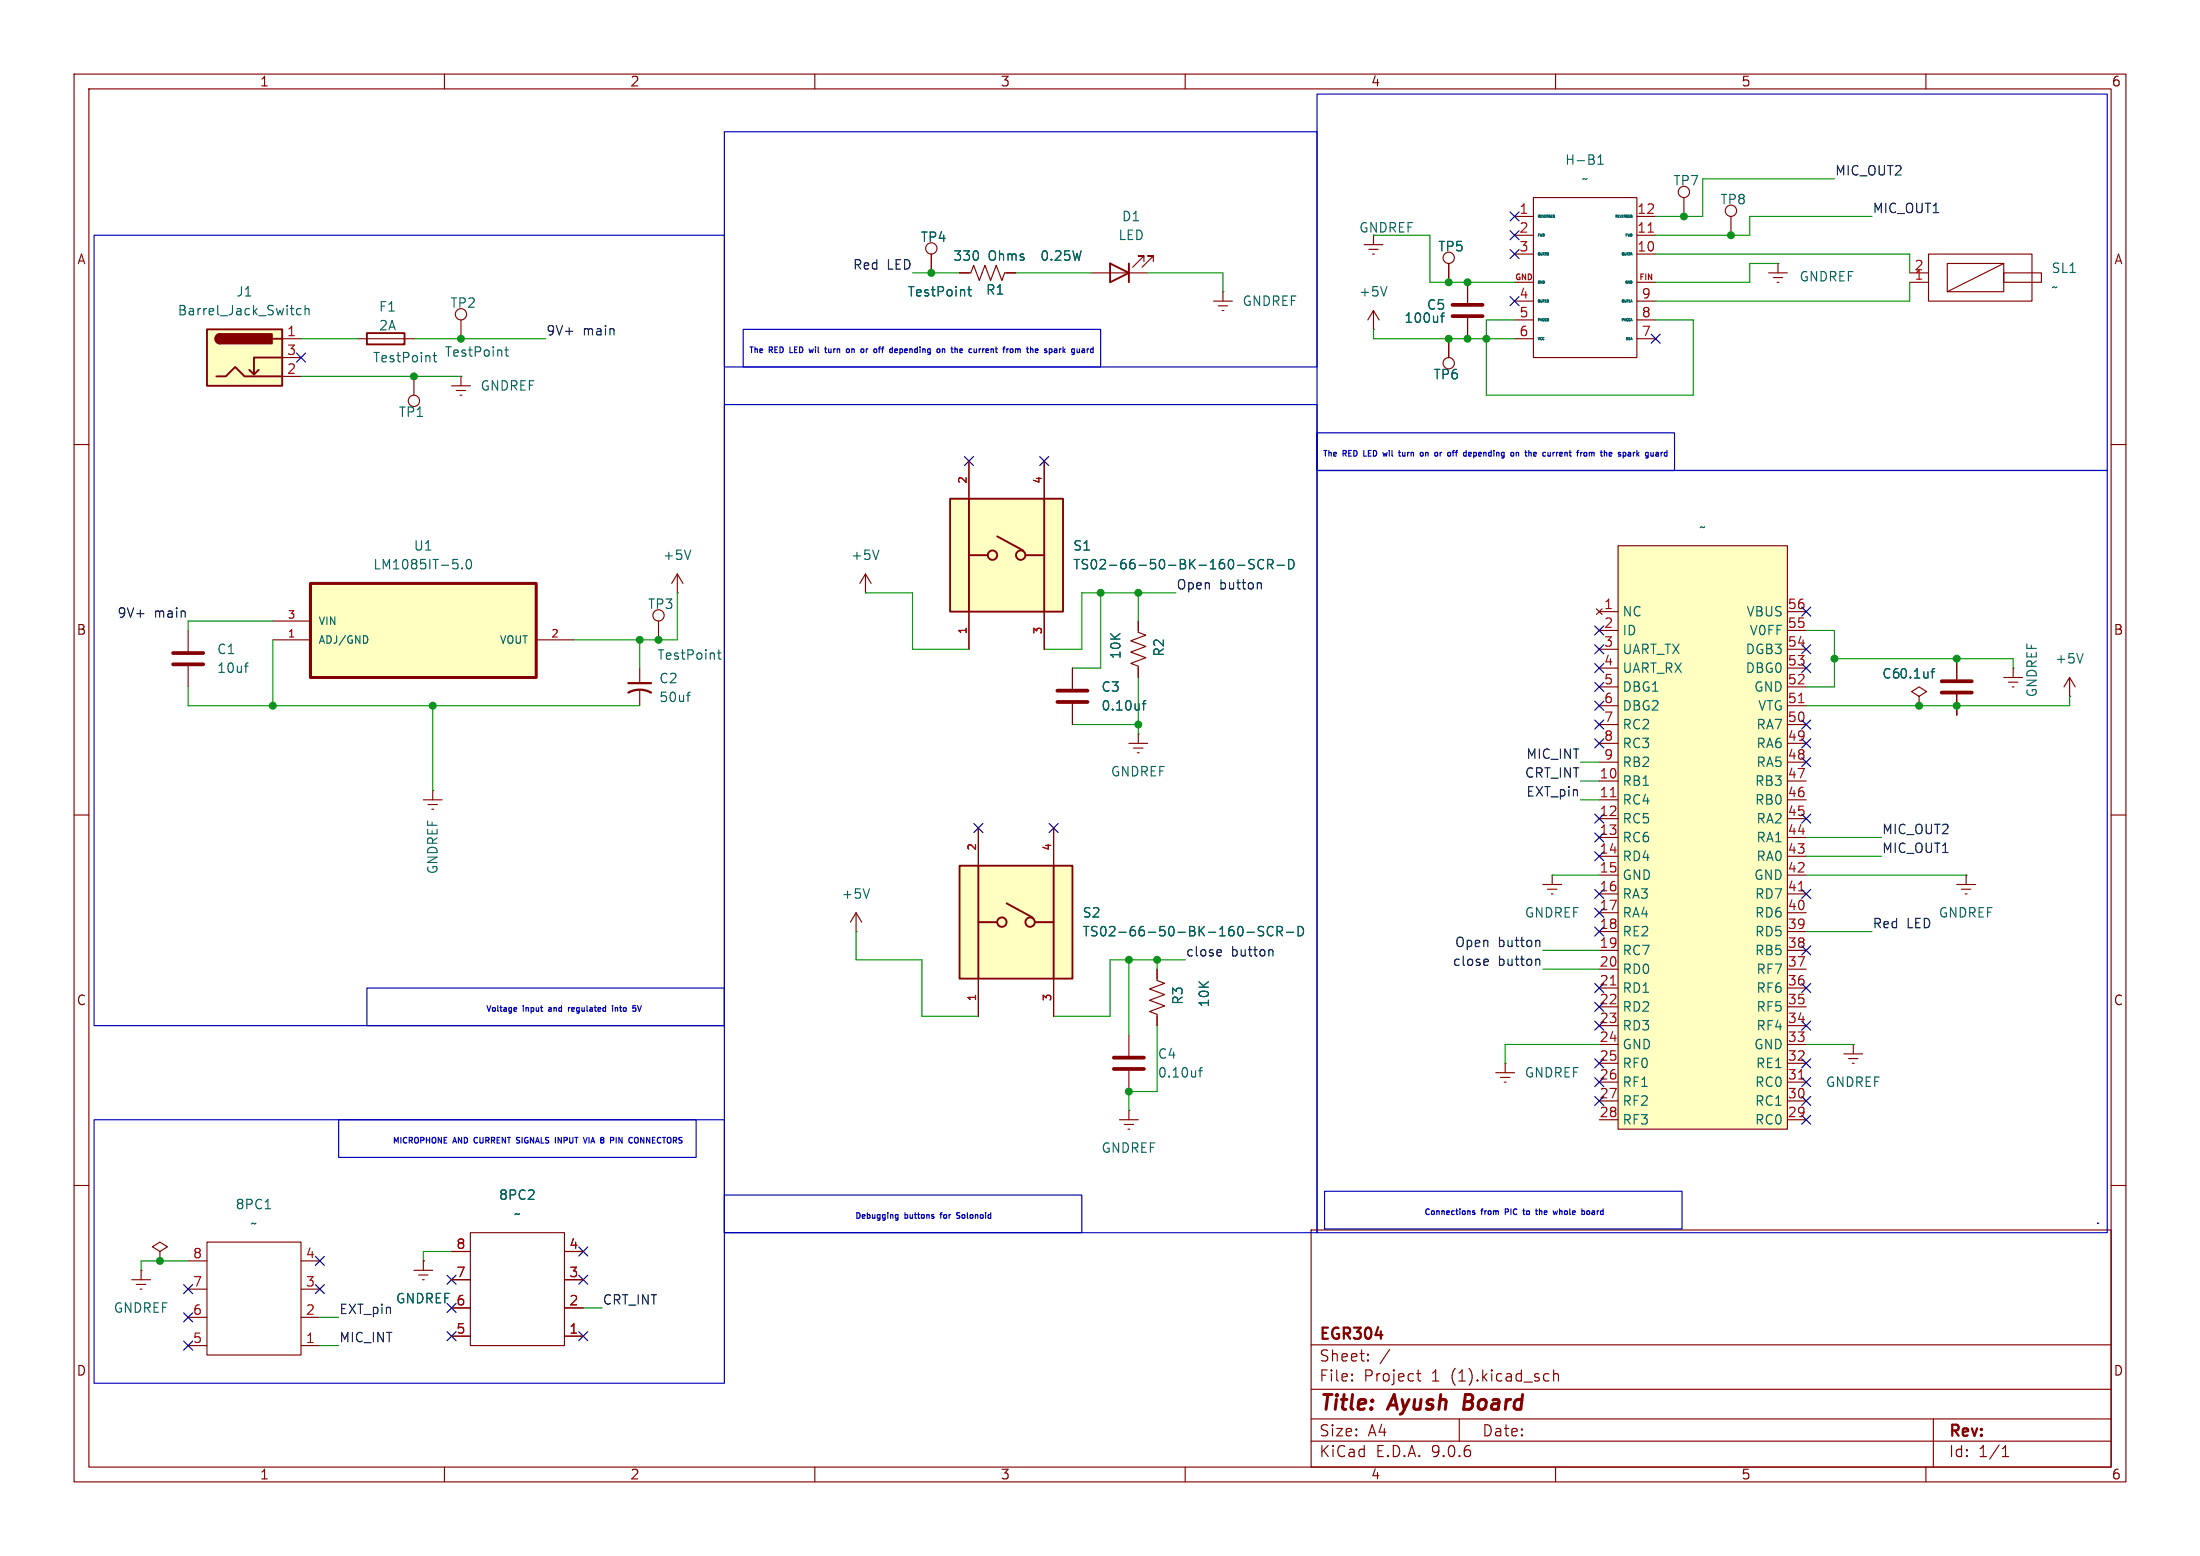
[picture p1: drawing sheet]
<svg xmlns="http://www.w3.org/2000/svg" width="297mm" height="210mm" viewBox="0 0 297 210" stroke-linecap="round" stroke-linejoin="round" font-family="sans-serif">
<g fill="none" stroke="#840000" stroke-width=".15">
<path d="M10 10h277v190h-277zM12 12h273v186h-273zM60 10v2M110 10v2M160 10v2M210 10v2M260 10v2M233.7 29.2v2.6M257.8 36.8h2.5M257.8 38.1h2.5M260.3 34.3h14v6.3h-14zM262.9 35.6h7.6v3.8h-7.6z"/>
<path d="M270.5 36.8h5.1v1.3h-5.1zM270.5 35.6l-7.6 3.8M10 60h2M285 60h2M10 110h2M285 110h2M10 160h2M177 166h108v32h-108zM285 160h2M60 198v2M110 198v2M160 198v2"/>
<path d="M177 194.5h108M177 191.5h108M177 187.5h108M177 181.5h108M182.5 186.3h.1l-.1 .1M182.5 186.3v.1M182.5 185.5v.1M182.5 185.5h.1l-.1 .1M184.7 183.6v.1M184.7 183.6h-.1l.1 .1M184.7 182.8v.1M184.7 182.8h-.1l.1 .1"/>
<path d="M187.6 182.1l-1.3 2M191.2 185.4h.6M191.5 184.9v1.3v.1l.3 .1M197 191.5v3M209 185.4l.1 .1M209.1 186.3l-.1 .1M209.7 185.5a.37 .37 0 0 1 .7 .1v.8M209.7 184.9v1.5M210 198v2M260 198v2M261 191.5v6.5M270.3 196.6h.9"/>
<path d="M270.3 195.5l.4-.4v1.5"/>
<circle cx="233.7" cy="28.4" r=".76"/>
</g>
<path d="M197.8 188.2l-.2 2h.7" fill="none" stroke="#840000" stroke-width=".4"/>
<path d="M27.9 44.5h10.2v7.6h-10.2z" fill="#ffffc2"/>
<path d="M27.9 44.5h10.2v7.6h-10.2zM29.2 50.8h1.3l1.2-1.3 1.3 1.3h5.1M29.7 45.1a.64 .64 0 0 0-.6 .6 .64 .64 0 0 0 .6 .7M34.9 49.9l-.6 .6M36.8 45.7h1.3M38.1 48.3h-3.8v2.2l-.6-.6" fill="none" stroke="#840000" stroke-width=".25"/>
<g fill="#840000" stroke="#840000" stroke-width=".25">
<path d="M29.3 45.3l.4-.2v1.3a.63 .63 0 0 1-.6-.4 .63 .63 0 0 1 .2-.7z"/>
<path d="M29.7 45.1h7v1.3h-7z"/>
</g>
<g fill="none" stroke="#840000" stroke-width=".15">
<path d="M129.5 36.8h1.6l.3-1 .8 2 .8-2 .7 2 .8-2 .8 2 .3-1h1.6M198.1 38.1v2.8M238.8 36.8h2.5M239.4 37.5h1.3M239.9 38.1h.3M240 35.6h.1M240 35.6v1.2M38.1 45.7h2.5M38.1 48.3h2.5M38.1 50.8h2.5M198.1 42.9v2.8M259.1 94l1-.7-1-.6-1 .6 1 .7v1.3"/>
<path d="M259.1 95.3h.1M270.5 91.4h2.5M271.1 92.1h1.3M271.7 92.7h.2M271.8 90.2h.1M271.8 90.2v1.2M279.4 94h.1M279.4 91.4l-.8 1.3M279.4 91.4l.8 1.3M279.4 91.4v2.6M61 168.9h2.5M61 172.7h2.5"/>
<path d="M61 176.5h2.5M63.5 166.4h12.7v15.2h-12.7zM76.2 168.9h2.5M76.2 172.7h2.5M76.2 176.5h2.5M61 180.3h2.5M76.2 180.3h2.5"/>
</g>
<path d="M40.6 41.7l-.3-.1-.3 .3v.3l.2 .2h.4M41.2 41.8l.2-.2 .3 .1v.8M41.2 41.2v1.3M194.7 42.4v1.1M281.2 88.2l-.4 1.3" fill="none" stroke="#006464" stroke-width=".15"/>
<path d="M196.1 41.1h4.1M196.1 42.7h4.1" fill="none" stroke="#840000" stroke-width=".51"/>
<path d="M218.4 73.7h22.9v78.7h-22.9z" fill="#ffffc2"/>
<g fill="none" stroke="#840000" stroke-width=".15">
<path d="M218.4 73.7h22.9v78.7h-22.9zM215.5 82.2l.8 .7M215.9 82.6h2.5M215.9 85.1h2.5M215.9 87.6h2.5M215.9 90.2h2.5M215.9 92.7h2.5M215.9 95.3h2.5M215.9 97.8h2.5M216.3 82.2l-.8 .7M241.3 82.6h2.5M241.3 85.1h2.5"/>
<path d="M241.3 87.6h2.5M241.3 90.2h2.5M241.3 92.7h2.5M241.3 95.3h2.5M241.3 97.8h2.5M215.9 100.3h2.5M215.9 102.9h2.5M215.9 105.4h2.5M215.9 108h2.5M215.9 110.5h2.5M215.9 113h2.5M215.9 115.6h2.5"/>
<path d="M215.9 118.1h2.5M241.3 100.3h2.5M241.3 102.9h2.5M241.3 105.4h2.5M241.3 108h2.5M241.3 110.5h2.5M241.3 113h2.5M241.3 115.6h2.5M241.3 118.1h2.5M215.9 120.7h2.5M215.9 123.2h2.5M215.9 125.7h2.5"/>
<path d="M215.9 128.3h2.5M215.9 130.8h2.5M215.9 133.4h2.5M215.9 135.9h2.5M215.9 138.4h2.5M241.3 120.7h2.5M241.3 123.2h2.5M241.3 125.7h2.5M241.3 128.3h2.5M241.3 130.8h2.5M241.3 133.4h2.5M241.3 135.9h2.5"/>
<path d="M241.3 138.4h2.5M215.9 141h2.5M215.9 143.5h2.5M215.9 146.1h2.5M215.9 148.6h2.5M215.9 151.1h2.5M241.3 141h2.5M241.3 143.5h2.5M241.3 146.1h2.5M241.3 148.6h2.5M241.3 151.1h2.5"/>
</g>
<path d="M242.8 94.8h.7M217.4 107.5h.7M217.4 132.9h.7M242.8 120.2h.7M242.8 145.6h.7" fill="none" stroke="#a90000" stroke-width=".15"/>
<path d="M41.9 78.7h30.5v12.7h-30.5z" fill="#ffffc2"/>
<path d="M41.9 78.7h30.5v12.7h-30.5z" fill="none" stroke="#840000" stroke-width=".41"/>
<g fill="none" stroke="#840000" stroke-width=".15">
<path d="M48.3 45.7h7.6M36.8 83.8h5.1M36.8 86.4h5.1M72.4 86.4h5.1M86.4 90.2v2M86.4 93.2v2.1M264.2 88.9v2.8M264.2 93.7v2.8M152.4 139.7v2.8M156.2 130.8v1.5l1 .4-2 .8 2 .7-2 .8 2 .8-2 .7 1 .4v1.5M151.1 151.1h2.6M151.8 151.8h1.2"/>
<path d="M152.3 152.4h.2M152.4 149.9h.1M152.4 144.5v2.8M152.4 149.9v1.2M201.9 144.8h2.6M202.6 145.4h1.2M203.1 146.1h.2M203.2 143.5h.1M203.2 143.5v1.3M17.8 172.7h2.5M18.4 173.4h1.3M18.9 174h.3"/>
<path d="M19 171.5h.1M19 171.5v1.2M21.6 168.9l1-.6-1-.7-1 .7 1 .6v1.3M21.6 170.2h.1M25.4 174h2.5M25.4 170.2h2.5M25.4 177.8h2.5M27.9 167.6h12.7v15.3h-12.7zM40.6 174h2.6M40.6 170.2h2.6M40.6 177.8h2.6M55.9 171.5h2.5"/>
<path d="M56.5 172.1h1.3M57 172.7h.3M57.1 170.2h.1M57.1 170.2v1.3M25.4 181.6h2.5M40.6 181.6h2.6"/>
</g>
<path d="M62.4 76.7v.1M63.1 75.6l.2-.1a.79 .79 0 0 1 0 1.3h-.1a.84 .84 0 0 1-.1-1.2zM49.6 86l.1 .2-.1 .5M92.7 93.8h.5M93.2 93.4l-.3 .1M260.7 90.7h.5M261.2 90.2l-.3 .1v.1v1.1M161.8 144.5h.5M162.3 144.1h-.2l-.1 .2v1.1M35.8 163.1h.7" fill="none" stroke="#006464" stroke-width=".15"/>
<path d="M49.5 45h5.1v1.5h-5.1z" fill="none" stroke="#840000" stroke-width=".25"/>
<path d="M84.8 93.5a3.2 3.2 0 0 1 3.1 0M84.8 92.2h3.1" fill="none" stroke="#840000" stroke-width=".3"/>
<path d="M262.1 93.5h4.1M262.1 91.9h4.1M150.4 142.7h4M150.4 144.3h4" fill="none" stroke="#840000" stroke-width=".51"/>
<path d="M128.3 67.3h15.2v15.3h-15.2z" fill="#ffffc2"/>
<g fill="none" stroke="#840000" stroke-width=".25">
<path d="M128.3 67.3h15.2v15.3h-15.2zM130.8 74.9h2.5M130.8 67.3v15.3M134.6 72.4l3.5 1.9M138.4 74.9h2.6M141 67.3v15.3"/>
<circle cx="134" cy="74.9" r=".63"/>
<circle cx="137.8" cy="74.9" r=".63"/>
</g>
<g fill="none" stroke="#840000" stroke-width=".15">
<path d="M204.5 29.2h2.5M204.5 31.8h2.5M204.5 34.3h2.5M204.5 38.1h2.5M207 26.7h14v21.6h-14zM221 29.2h2.5M221 31.8h2.5M221 34.3h2.5M221 38.1h2.5M227.3 26.7v2.5M55.9 50.8v2.5M61 52.1h2.5"/>
<path d="M61.6 52.7h1.3M62.1 53.3h.3M62.2 50.8h.1M62.2 43.2v2.5M62.2 50.8v1.3M204.5 40.6h2.5M204.5 43.2h2.5M204.5 45.7h2.5M221 40.6h2.5M221 43.2h2.5M221 45.7h2.5M130.8 62.2v5.1"/>
<path d="M141 62.2v5.1M130.8 82.6v5M141 82.6v5M144.8 90.2v2.8M144.8 95v2.8M153.7 99.1h.1M153.7 83.8v1.5l1 .4-2 .8 2 .7-2 .8 2 .8-2 .7 1 .4v1.5M153.7 99.1v1.2M57.1 108h2.6M57.8 108.6h1.3M58.3 109.2h.2M58.4 106.7h.1"/>
<path d="M58.4 106.7v1.3M152.4 100.3h2.5M153 101h1.3M153.5 101.6h.3M208.3 119.4h2.5M209.5 118.1h.1M209.5 118.1v1.3M115.6 125.7h.1M115.6 123.2l-.8 1.3M115.6 123.2l.7 1.3M115.6 123.2v2.5M208.9 120h1.3"/>
<path d="M209.4 120.7h.3"/>
<circle cx="227.3" cy="25.9" r=".76"/>
<circle cx="55.9" cy="54.1" r=".76"/>
<circle cx="62.2" cy="42.4" r=".76"/>
</g>
<g fill="none" stroke="#006464" stroke-width=".15">
<path d="M207.7 34.1v.1M207.7 34.1l.2 .1M207.7 34.1h.1M207.8 37.9h.1M207.8 37.9l-.1 .2M207.8 29.1l-.1-.1v.3M207.8 31.6h-.1v.3M207.8 29.1h.1M207.9 29.1h.1M207.9 31.6l.1 .3 .1-.2v.2l.1-.3M208 34.1v.3M208.1 29h-.1v.3"/>
<path d="M208.2 37.9v.3l-.2-.3v.3M208.2 34.1v.3M208.2 29l.1 .3 .1-.3M208.3 34.1h.2M208.4 34.1v.3M208.5 31.7l-.2-.1v.3M208.5 38.1l-.2-.2v.3M208.6 34.1h-.1M208.6 34.1h.1M208.7 34.1h.1M208.7 29h-.2v.3M208.7 34.1v.1"/>
<path d="M208.7 34.2h.1M209 29.1l-.2-.1v.3M209 34.2l-.1-.1v.3M209 34.2h.1M209.1 29.1v.1M209.1 29.1h.2M209.1 29.1h.1M209.5 29h-.1v.3M209.8 29.1l-.1-.1v.3M209.8 29.1h.1M209.8 29.1v.1M215.7 22.2h.7"/>
<path d="M215.7 21.3l.4-.4v1.3M218.3 29.1l-.1-.1v.3M218.3 29.1h.1M218.6 29h-.1v.3M218.7 29l.1 .3 .1-.3M219 34.2l.1-.1 .1 .1M219.1 29h-.1v.3M219.3 34.1v.3M219.4 29.1l-.1-.1v.3M219.5 34.1v.3M219.6 29.1v.1M219.6 29.1h.1"/>
<path d="M219.6 34.1h.2M219.7 31.6h-.2v.3M219.7 37.9l-.2 .2M219.7 34.1v.3M219.8 31.6v.3l.1-.2 .1 .2v-.3M219.9 34.1l.2 .1M220 37.9v.3l-.2-.3v.3M220 29h-.1v.3M220.1 34.2h.1M220.1 34.2h-.1M220.1 38.2v-.3a.16 .16 0 0 1 .2 .1 .16 .16 0 0 1-.1 .2M220.1 29.2h.1"/>
<path d="M220.1 34.4l.1-.3 .1 .3M220.2 34.3h.1M220.2 29.2l.1-.1-.2-.1v.3h.2M220.2 29.2l.1 .1M220.3 31.8v.1M220.3 31.8v-.2h-.2v.3M220.3 29.3h.1M220.3 31.8h.1M58.5 48h.4M58.6 47.6v1.1l.1 .1h.2M68.2 47.2h.4M68.3 46.8v1.1l.1 .1 .2 .1"/>
<path d="M207.6 45.5l.1 .4 .2-.4M207.7 40.5v.1M207.7 40.5l.2 .1M207.7 40.5h.1M207.8 43h-.1v.3M207.8 43h.1M207.9 43v.1M208 43l.1 .3 .1-.3M208 40.5v.2M208.1 45.6h-.1l-.1 .1M208.2 40.5v.2M208.3 43.1h-.1"/>
<path d="M208.3 43.1h.1M208.3 40.5h.2M208.4 40.5v.3M208.4 43l-.1 .1M208.4 45.6h-.1l-.1 .1M208.5 40.6l.1-.1v.3M208.6 43.1h-.1M208.6 43.1h.1M208.7 43l-.1 .1M209 40.6v-.1h-.1v.3M209 43.1v-.1h-.1v.3M219 40.6l.1-.1 .1 .1"/>
<path d="M219.2 43.1l-.2-.1v.3M219.3 43l.1 .3 .1-.3M219.3 40.5v.2M219.5 40.5v.2M219.6 43.1h.1M219.6 40.5h.2M219.7 40.5v.3M219.7 43l-.1 .1M219.7 43h.1M219.8 45.7l-.2-.2v.4M219.9 40.6l.1-.1v.3M219.9 45.6l.1-.1v.4"/>
<path d="M219.9 43.1h.1M220 43l-.1 .1M220 43h.1M220.1 40.8l.1-.3 .1 .3M220.1 43.3l.1-.3 .1 .3M220.1 45.9l.1-.4 .1 .4M220.2 40.7h.1M220.2 43.2h.1M220.2 45.8h.1M167.1 76.3h1M169.3 75.6l-.5-.1-.1 .1v.4l.5 .2 .1 .3-.2 .3-.5-.1M170.6 75.6a.51 .51 0 0 0-.6 0 .51 .51 0 0 0-.2 .6 .48 .48 0 0 0 .3 .5 .48 .48 0 0 0 .5 0"/>
<path d="M171.1 76.2l.6-.1 .2-.2-.1-.3-.2-.1h-.5v1.3M171.4 76.2l.5 .6M172.4 76.3h1M174 75.5a.64 .64 0 0 1 .7 .6 .64 .64 0 0 1-.7 .7zM154.2 95h.5M154.7 94.6h-.3v.1v1.1M117.4 120l-.4 1.2"/>
</g>
<path d="M142.7 93.2h4.1M142.7 94.7h4.1" fill="none" stroke="#840000" stroke-width=".51"/>
<path d="M222.5 31.3h.7" fill="none" stroke="#a90000" stroke-width=".15"/>
<path d="M129.5 116.8h15.3v15.3h-15.3z" fill="#ffffc2"/>
<g fill="none" stroke="#840000" stroke-width=".25">
<path d="M149.9 35.6l2.5 1.2-2.5 1.3zM152.4 35.6v2.5M129.5 116.8h15.3v15.3h-15.3zM132.1 116.8v15.3M142.2 116.8v15.3M132.1 124.5h2.5M135.9 121.9l3.5 1.9M139.7 124.5h2.5"/>
<circle cx="135.3" cy="124.5" r=".63"/>
<circle cx="139.1" cy="124.5" r=".63"/>
</g>
<g fill="none" stroke="#840000" stroke-width=".15">
<path d="M125.7 34.3v2.5M129.5 36.8h1.3M135.9 36.8h1.3M147.3 36.8h7.6M154.4 35.3v-.8h-.7h.7l-1.5 1.6M155.7 35.3v-.8h-.8h.8l-1.5 1.6M165.1 39.4h.1M165.1 39.4v1.2M184.1 33h2.6M184.8 33.7h1.3M185.3 34.3h.2M185.4 31.8v1.2"/>
<path d="M195.6 35.6v2.5M198.1 38.1v2.8M163.8 40.6h2.6M164.5 41.3h1.2M165 41.9h.2M185.4 44.5h.1M185.4 41.9v2.6M185.4 41.9l-.7 1.3M185.4 41.9l.8 1.3M195.6 45.7v2.6M198.1 42.9v2.8M91.4 77.5l-.7 1.2"/>
<path d="M91.4 77.5l.8 1.2M91.4 77.5v2.5M116.8 77.5l-.7 1.2M116.8 77.5l.8 1.2M116.8 77.5v2.5M130.8 62.2v5.1M141 62.2v5.1M25.4 85.1v2.8M25.4 89.9v2.8M88.9 83.8v2.6M91.4 80h.1M116.8 80h.1"/>
<path d="M130.8 82.6v5M141 82.6v5M144.8 90.2v2.8M144.8 95v2.8M153.7 83.8v1.3M153.7 90.2v1.2M259.1 95.3h.1M264.2 88.9v2.8M264.2 93.7v2.8M132.1 111.8v5M142.2 111.8v5M264.2 119.4h2.5"/>
<path d="M265.4 118.1h.1M265.4 118.1v1.3M132.1 132.1v5.1M142.2 132.1v5.1M156.2 130.8v1.3M156.2 137.2v1.2M264.8 120h1.3M265.3 120.7h.3M248.9 142.2h2.6M249.6 142.9h1.2M250.1 143.5h.2M250.2 141h.1"/>
<path d="M250.2 141v1.2M57.1 170.2h.1M61 168.9h2.5M61 172.7h2.5M61 176.5h2.5M76.2 168.9h2.5M76.2 172.7h2.5M76.2 176.5h2.5M61 180.3h2.5M76.2 180.3h2.5"/>
<circle cx="125.7" cy="33.5" r=".76"/>
<circle cx="195.6" cy="34.8" r=".76"/>
<circle cx="195.6" cy="49" r=".76"/>
<circle cx="88.9" cy="83.1" r=".76"/>
</g>
<g fill="none" stroke="#006464" stroke-width=".15">
<path d="M130.6 39.1h.5M130.8 38.7v1.1l.1 .1h.2M187.2 38.7l-.4 1.2M194.7 42.4v1.1M93.3 74.2l-.5 1.3M118.7 74.2l-.5 1.3M167.1 76.3h1M169.3 75.6l-.5-.1-.1 .1v.4l.5 .2 .1 .3-.2 .3-.5-.1M170.6 75.6a.51 .51 0 0 0-.6 0 .51 .51 0 0 0-.2 .6 .48 .48 0 0 0 .3 .5 .48 .48 0 0 0 .5 0M171.1 76.2l.6-.1 .2-.2-.1-.3-.2-.1h-.5v1.3M171.4 76.2l.5 .6M172.4 76.3h1"/>
<path d="M174 75.5a.64 .64 0 0 1 .7 .6 .64 .64 0 0 1-.7 .7zM33 89.9h.5M33.5 89.5h-.2M96.9 88.1h.4M97 87.7v1.1l.1 .1 .2 .1M154.2 95h.5M154.7 94.6h-.3v.1v1.1M260.7 90.7h.5M261.2 90.2l-.3 .1v.1v1.1M168.4 125.8h.9M170.6 125.1l-.5-.1-.2 .2v.3l.6 .3 .1 .3-.2 .2-.5-.1M171.9 125.2a.51 .51 0 0 0-.7 0 .51 .51 0 0 0-.1 .6 .48 .48 0 0 0 .2 .5 .48 .48 0 0 0 .6-.1"/>
<path d="M172.4 125.7l.6-.1 .1-.1v-.3l-.2-.2h-.5v1.3M172.7 125.7l.4 .6M173.7 125.8h.9M175.2 125a.64 .64 0 0 1 .8 .7 .64 .64 0 0 1-.8 .6z"/>
</g>
<path d="M23.4 88.1h4M23.4 89.7h4" fill="none" stroke="#840000" stroke-width=".51"/>
<path d="M169.9 78.7h.3l.1 .1v.7M164.5 128.2h.3l.1 .3-.6 .1M164.8 129h-.3M171.5 128.2h.3l.1 .2v.6M200.5 129.5h.4v.3l-.6 .1M200.9 130.2l-.4 .1M207.5 126.9l.3 .1 .1 .1v.7M207.5 129.5h.3l.1 .1v.7" fill="none" stroke="#0f0f0f" stroke-width=".15"/>
<g fill="none" stroke="#009600" stroke-width=".15">
<path d="M123.2 36.8h6.3M137.2 36.8h10.1M154.9 36.8h10.2v2.6M185.4 31.8h7.6v6.3h11.5M223.5 34.3h34.3v2.5M240 35.6h-3.8v2.5h-12.7M247.6 24.1h-17.7v5.1h-6.4M252.7 29.2h-16.5v2.6h-12.7M257.8 38.1v2.5h-34.3M40.6 45.7h7.7M40.6 50.8h21.6M55.9 45.7h17.8"/>
<path d="M185.4 44.5v1.2h19.1M204.5 43.2h-3.8v10.1h27.9v-10.1h-5.1M25.4 92.7v2.6h61M36.8 86.4v8.9M36.8 83.8h-11.4v1.3M58.4 95.3v11.4M86.4 86.4v3.8M91.4 80v6.4h-13.9M116.8 80h6.4v7.6h7.6M144.8 97.8h8.9M148.6 80v10.2h-3.8M153.7 80v3.8"/>
<path d="M153.7 91.4v7.7M158.7 80h-12.7v7.6h-5M243.8 85.1h3.8v7.6h-3.8M247.6 88.9h24.2v1.3M264.2 95.3v1.2M279.4 94v1.3h-35.6M209.5 118.1h6.4M213.4 105.4h2.5M213.4 102.9h2.5M213.4 108h2.5M243.8 118.1h21.6M243.8 115.6h10.2"/>
<path d="M243.8 113h10.2M115.6 125.7v3.8h8.9v7.7h7.6M152.4 129.5v10.2M156.2 138.4v8.9h-3.8v2.6M156.2 129.5v1.3M160 129.5h-10.1v7.7h-7.7M208.3 130.8h7.6M208.3 128.3h7.6M243.8 125.7h8.9M215.9 141h-12.7v2.5M243.8 141h6.4M25.4 170.2h-6.4v1.3"/>
<path d="M43.2 177.8h2.5M61 168.9h-3.9v1.3M78.7 176.5h2.6M43.2 181.6h2.5"/>
</g>
<g fill="none" stroke="#000084" stroke-width=".15">
<path d="M203.9 28.6l1.2 1.2M203.9 33.7l1.2 1.2M203.9 31.1l1.2 1.3M205.1 28.6l-1.2 1.2M205.1 33.7l-1.2 1.2M205.1 31.1l-1.2 1.3M40 47.7l1.2 1.2M41.2 47.7l-1.2 1.2M203.9 40l1.2 1.2M205.1 40l-1.2 1.2M222.9 45.1l1.2 1.2M224.1 45.1l-1.2 1.2"/>
<path d="M130.2 61.6l1.2 1.2M131.4 61.6l-1.2 1.2M140.4 61.6l1.2 1.2M141.6 61.6l-1.2 1.2M215.3 94.6l1.2 1.3M215.3 97.2l1.2 1.2M215.3 84.5l1.2 1.2M215.3 92.1l1.2 1.2M215.3 89.6l1.2 1.2M215.3 87l1.2 1.2M215.3 99.7l1.2 1.2M216.5 94.6l-1.2 1.3"/>
<path d="M216.5 97.2l-1.2 1.2M216.5 84.5l-1.2 1.2M216.5 92.1l-1.2 1.2M216.5 89.6l-1.2 1.2M216.5 87l-1.2 1.2M216.5 99.7l-1.2 1.2M243.2 99.7l1.2 1.2M243.2 97.2l1.2 1.2M243.2 81.9l1.2 1.3M243.2 87l1.2 1.2M243.2 89.6l1.2 1.2M244.4 99.7l-1.2 1.2"/>
<path d="M244.4 97.2l-1.2 1.2M244.4 81.9l-1.2 1.3M244.4 87l-1.2 1.2M244.4 89.6l-1.2 1.2M131.5 111.2l1.2 1.2M132.7 111.2l-1.2 1.2M141.6 111.2l1.2 1.2M142.8 111.2l-1.2 1.2M215.3 115l1.2 1.2M215.3 112.4l1.2 1.2M215.3 109.9l1.2 1.2M216.5 109.9l-1.2 1.2"/>
<path d="M216.5 115l-1.2 1.2M216.5 112.4l-1.2 1.2M243.2 109.9l1.2 1.2M243.2 102.3l1.2 1.2M244.4 109.9l-1.2 1.2M244.4 102.3l-1.2 1.2M215.3 132.7l1.2 1.3M215.3 125.1l1.2 1.2M215.3 137.8l1.2 1.2M215.3 135.3l1.2 1.2M215.3 122.6l1.2 1.2M215.3 120l1.2 1.3"/>
<path d="M216.5 132.7l-1.2 1.3M216.5 125.1l-1.2 1.2M216.5 137.8l-1.2 1.2M216.5 135.3l-1.2 1.2M216.5 122.6l-1.2 1.2M216.5 120l-1.2 1.3M243.2 137.8l1.2 1.2M243.2 127.7l1.2 1.2M243.2 120l1.2 1.3M243.2 132.7l1.2 1.3M244.4 137.8l-1.2 1.2M244.4 127.7l-1.2 1.2"/>
<path d="M244.4 120l-1.2 1.3M244.4 132.7l-1.2 1.3M215.3 142.9l1.2 1.2M215.3 145.4l1.2 1.3M215.3 148l1.2 1.2M216.5 142.9l-1.2 1.2M216.5 145.4l-1.2 1.3M216.5 148l-1.2 1.2M243.2 145.4l1.2 1.3M243.2 142.9l1.2 1.2M243.2 150.5l1.2 1.2M243.2 148l1.2 1.2"/>
<path d="M244.4 145.4l-1.2 1.3M244.4 142.9l-1.2 1.2M244.4 150.5l-1.2 1.2M244.4 148l-1.2 1.2M24.8 173.4l1.2 1.2M24.8 177.2l1.2 1.2M26 173.4l-1.2 1.2M26 177.2l-1.2 1.2M42.6 173.4l1.2 1.2M42.6 169.6l1.2 1.2M43.8 173.4l-1.2 1.2M43.8 169.6l-1.2 1.2"/>
<path d="M60.4 175.9l1.2 1.2M60.4 172.1l1.2 1.2M60.4 179.7l1.2 1.2M61.6 175.9l-1.2 1.2M61.6 172.1l-1.2 1.2M61.6 179.7l-1.2 1.2M78.1 172.1l1.2 1.2M78.1 179.7l1.2 1.2M78.1 168.3l1.2 1.2M79.3 172.1l-1.2 1.2M79.3 179.7l-1.2 1.2M79.3 168.3l-1.2 1.2"/>
<path d="M24.8 181l1.2 1.2M26 181l-1.2 1.2"/>
</g>
<g fill="none" stroke="#0000c2" stroke-width=".15">
<path d="M97.8 17.8h80v31.7h-80zM177.8 12.7h106.7v50.8h-106.7zM12.7 31.8h85.1v106.6h-85.1zM97.8 54.6h80v111.8h-80zM100.3 44.5h48.3v5h-48.3zM109.2 47.1l.2 .5 .1-.4 .2 .4M111.3 47.1h.3M111.4 46.8v.7l.2 .1M111.9 47.1v.4l.1 .1M114.4 47.1l.3 .1-.1 .3-.2 .1M115 47.1v.5M115.2 47.1l-.2 .1"/>
<path d="M117.2 47.1l-.3 .1M118.9 46.8l-.2 .1M119 47.1h.3M119.3 46.8l-.2 .1v.7M121.5 47.1h.2l.1 .1v.4h-.3M121.5 47.1v.7M127.5 47.1v.5M128.4 47.1h.3M128.5 46.8v.7l.2 .1M128.9 46.8v.8M130.8 47.2v.3M133.1 47.3h.4l-.1-.2h-.2l-.1 .1v.4h.3"/>
<path d="M137.4 47.1h.3v.5M141.2 47.3l.1 .1-.1 .2M141.2 47.1h.1M141.7 47.1l.3 .1M141.7 47.1v.7M142 47.5l-.3 .1M177.8 58.4h48.3v5.1h-48.3zM177.8 63.5h106.7v102.9h-106.7zM186.7 61.1l.1 .5 .2-.4 .1 .4M188.8 61.1h.3M188.9 60.8v.7l.2 .1M189.3 61.1v.4l.1 .1"/>
<path d="M191.9 61.1l.2 .1v.3l-.2 .1M192.5 61.1v.5M192.7 61.1h-.2M194.6 61.1l-.2 .1M196.3 60.8l-.1 .1M196.5 61.1h.3M196.8 60.8l-.2 .1v.7M199 61.1h.2l.1 .1-.1 .3h-.2M199 61.1v.7M205 61.1v.5M205.8 61.1h.3M206 60.8v.7l.1 .1"/>
<path d="M206.4 60.8v.8M208.3 61.1v.4M210.6 61.3l.3-.1v-.1h-.2l-.1 .1v.3h.3M214.9 61.1h.3v.5M218.7 61.3l.1 .1-.1 .2M218.7 61.1h.1M219.1 61.1h.4M219.1 61.1v.7M219.5 61.5h-.4M49.5 133.4h48.3v5h-48.3zM69.4 136.5h.3M69.4 136h.2l.1 .2h-.3"/>
<path d="M76.7 136v.5M77 136l-.3 .1M82.7 135.7v.1M82.7 136v.5M83.1 136v.5M83.3 136l-.2 .1M85.5 135.7h.3M85.5 136h.2l.2 .2-.1 .3h-.3M86.1 135.7l.2 .8 .3-.8M12.7 151.1h85.1v35.6h-85.1zM45.7 151.1h48.3v5.1h-48.3zM69.8 153.8l.3 .1"/>
<path d="M70 153.5h-.2M70.1 154.2l-.3 .1M75.3 154.3v-.8l.5 .8M79.5 153.5v.8M83.5 154.3v-.8l.5 .8M86.5 154.3v-.8l.4 .8M97.8 161.3h48.2v5.1h-48.2zM121.2 164l-.2-.1-.1 .2v.3h.3M121.2 163.9v.6l-.1 .2h-.2M125.9 163.9l.2 .1M125.9 164.2h.2v.1l-.3 .1M126.9 163.9h.3"/>
<path d="M129.1 164.4h.4M129.5 163.7h-.3l-.1 .2 .4 .2M178.8 160.8h48.3v5.1h-48.3zM198.4 163.4l.1 .1v.4M199.1 163.5l-.2-.1-.1 .1v.1l.3 .1v.2h-.3M205.6 163.4h.3M205.7 163.2v.6l.2 .1M207.3 163.4h.3M207.4 163.9h.2M207.8 163.2v.7M207.9 163.4l-.1 .1M210.3 163.4l-.2 .5-.1-.3"/>
<path d="M210.5 163.2v.7M210.6 163.5h-.1M214.3 163.5l.2-.1 .1 .2v.2l-.1 .1-.3-.1zM283.2 165.1h.1"/>
</g>
<g fill="#009600" stroke="#009600" stroke-width=".15">
<circle cx="21.6" cy="170.2" r=".46"/>
<circle cx="125.7" cy="36.8" r=".46"/>
<circle cx="153.7" cy="97.8" r=".46"/>
<circle cx="153.7" cy="80" r=".46"/>
<circle cx="148.6" cy="80" r=".46"/>
<circle cx="152.4" cy="147.3" r=".46"/>
<circle cx="152.4" cy="129.5" r=".46"/>
<circle cx="156.2" cy="129.5" r=".46"/>
<circle cx="88.9" cy="86.4" r=".46"/>
<circle cx="86.4" cy="86.4" r=".46"/>
<circle cx="58.4" cy="95.3" r=".46"/>
<circle cx="62.2" cy="45.7" r=".46"/>
<circle cx="55.9" cy="50.8" r=".46"/>
<circle cx="36.8" cy="95.3" r=".46"/>
<circle cx="198.1" cy="38.1" r=".46"/>
<circle cx="195.6" cy="38.1" r=".46"/>
<circle cx="264.2" cy="95.3" r=".46"/>
<circle cx="259.1" cy="95.3" r=".46"/>
<circle cx="233.7" cy="31.8" r=".46"/>
<circle cx="264.2" cy="88.9" r=".46"/>
<circle cx="227.3" cy="29.2" r=".46"/>
<circle cx="247.6" cy="88.9" r=".46"/>
<circle cx="195.6" cy="45.7" r=".46"/>
<circle cx="198.1" cy="45.7" r=".46"/>
<circle cx="200.7" cy="45.7" r=".46"/>
</g>
<g font-size="2.8" fill="#840000">
<text x="178" y="190.9">Title:</text>
<text x="187.7" y="190.9">Ayush</text>
<text x="198.5" y="190.9">Board</text>
</g>
<g font-size="2.1" fill="#840000">
<text x="178" y="184">Sheet:</text>
<text x="178" y="181.2">EGR304</text>
<text x="178" y="186.7">File:</text>
<text x="184.1" y="186.7">Project</text>
<text x="193.3" y="186.7">1</text>
<text x="196" y="186.7">(1).kicad_sch</text>
<text x="178" y="196.9">KiCad</text>
<text x="178" y="194.1">Size:</text>
<text x="184.7" y="194.1">A4</text>
<text x="185.7" y="196.9">E.D.A.</text>
<text x="193.3" y="196.9">9.0.6</text>
<text x="200" y="194.1">Date:</text>
<text x="263" y="194.3">Rev:</text>
<text x="263" y="196.9">Id:</text>
<text x="267.1" y="196.9">1/1</text>
</g>
<g font-size="1.8" fill="#840000">
<text x="35" y="11.9">1</text>
<text x="85" y="11.9">2</text>
<text x="135" y="11.9">3</text>
<text x="185" y="11.9">4</text>
<text x="235" y="11.9">5</text>
<text x="285" y="11.9">6</text>
<text x="10.3" y="35.9">A</text>
<text x="285.3" y="35.9">A</text>
<text x="10.3" y="85.9">B</text>
<text x="285.3" y="85.9">B</text>
<text x="10.3" y="135.9">C</text>
<text x="285.3" y="135.9">C</text>
<text x="10.3" y="185.9">D</text>
<text x="285.3" y="185.9">D</text>
<text x="35" y="199.9">1</text>
<text x="85" y="199.9">2</text>
<text x="135" y="199.9">3</text>
<text x="185" y="199.9">4</text>
<text x="235" y="199.9">5</text>
<text x="285" y="199.9">6</text>
</g>
<g font-size="1.8" fill="#006464">
<text x="211.2" y="22.5">H-B1</text>
<text x="213.4" y="25">~</text>
<text x="225.8" y="25.2">TP7</text>
<text x="232.2" y="27.8">TP8</text>
<text x="124.2" y="32.9">TP4</text>
<text x="128.6" y="35.4">330</text>
<text x="133.4" y="35.4">Ohms</text>
<text x="140.9" y="35.4">0.25W</text>
<text x="150.9" y="32.6">LED</text>
<text x="151.4" y="30.1">D1</text>
<text x="183.4" y="31.6">GNDREF</text>
<text x="194.1" y="34.1">TP5</text>
<text x="31.8" y="40.2">J1</text>
<text x="60.7" y="41.8">TP2</text>
<text x="122.4" y="40.2">TestPoint</text>
<text x="133" y="40">R1</text>
<text x="167.6" y="41.5">GNDREF</text>
<text x="183.4" y="40.2">+5V</text>
<text x="242.8" y="38.2">GNDREF</text>
<text x="276.9" y="37.1">SL1</text>
<text x="276.9" y="39.6">~</text>
<text x="23.9" y="42.8">Barrel_Jack_Switch</text>
<text x="51.1" y="42.3">F1</text>
<text x="51.1" y="44.8">2A</text>
<text x="189.5" y="43.8">100uf</text>
<text x="192.5" y="42">C5</text>
<text x="50.3" y="49.1">TestPoint</text>
<text x="60" y="48.4">TestPoint</text>
<text x="64.8" y="52.9">GNDREF</text>
<text x="193.4" y="51.4">TP6</text>
<text x="53.7" y="56.5">TP1</text>
<text x="229.3" y="72">~</text>
<text x="50.3" y="77.1">LM1085IT-5.0</text>
<text x="55.8" y="74.5">U1</text>
<text x="89.4" y="75.8">+5V</text>
<text x="114.8" y="75.8">+5V</text>
<text x="144.8" y="77.1">TS02-66-50-BK-160-SCR-D</text>
<text x="144.8" y="74.5">S1</text>
<text x="87.4" y="82.4">TP3</text>
<text x="218.9" y="83.4">NC</text>
<text x="235.7" y="83.4">VBUS</text>
<text x="29.2" y="88.5">C1</text>
<text x="88.7" y="89.3">TestPoint</text>
<text x="151.5" y="89.1" transform="rotate(-90 151.5 89.1)">10K</text>
<text x="157.3" y="88.7" transform="rotate(-90 157.3 88.7)">R2</text>
<text x="218.9" y="86">ID</text>
<text x="218.9" y="88.5">UART_TX</text>
<text x="235.6" y="88.5">DGB3</text>
<text x="236.1" y="86">V0FF</text>
<text x="277.4" y="89.8">+5V</text>
<text x="29.2" y="91">10uf</text>
<text x="88.9" y="92.4">C2</text>
<text x="88.9" y="95">50uf</text>
<text x="148.6" y="93.6">C3</text>
<text x="218.9" y="91">UART_RX</text>
<text x="218.9" y="93.6">DBG1</text>
<text x="235.6" y="91">DBG0</text>
<text x="236.7" y="93.6">GND</text>
<text x="254" y="91.8">C60.1uf</text>
<text x="275.2" y="94.2" transform="rotate(-90 275.2 94.2)">GNDREF</text>
<text x="148.6" y="96.1">0.10uf</text>
<text x="218.9" y="96.1">DBG2</text>
<text x="218.9" y="98.7">RC2</text>
<text x="218.9" y="101.2">RC3</text>
<text x="237" y="98.7">RA7</text>
<text x="237" y="101.2">RA6</text>
<text x="237.3" y="96.1">VTG</text>
<text x="149.9" y="105">GNDREF</text>
<text x="218.9" y="103.7">RB2</text>
<text x="218.9" y="106.3">RB1</text>
<text x="236.8" y="106.3">RB3</text>
<text x="237" y="103.7">RA5</text>
<text x="218.9" y="108.8">RC4</text>
<text x="218.9" y="111.4">RC5</text>
<text x="218.9" y="113.9">RC6</text>
<text x="236.8" y="108.8">RB0</text>
<text x="237" y="111.4">RA2</text>
<text x="237" y="113.9">RA1</text>
<text x="59.3" y="118.1" transform="rotate(-90 59.3 118.1)">GNDREF</text>
<text x="218.9" y="116.4">RD4</text>
<text x="218.9" y="119">GND</text>
<text x="236.7" y="119">GND</text>
<text x="237" y="116.4">RA0</text>
<text x="113.5" y="121.5">+5V</text>
<text x="146.1" y="124.1">S2</text>
<text x="205.8" y="124.1">GNDREF</text>
<text x="218.9" y="121.5">RA3</text>
<text x="218.9" y="124.1">RA4</text>
<text x="236.8" y="121.5">RD7</text>
<text x="236.8" y="124.1">RD6</text>
<text x="261.6" y="124.1">GNDREF</text>
<text x="146.1" y="126.6">TS02-66-50-BK-160-SCR-D</text>
<text x="218.9" y="126.6">RE2</text>
<text x="218.9" y="129.1">RC7</text>
<text x="218.9" y="131.7">RD0</text>
<text x="236.8" y="126.6">RD5</text>
<text x="236.8" y="129.1">RB5</text>
<text x="237" y="131.7">RF7</text>
<text x="159.9" y="135.7" transform="rotate(-90 159.9 135.7)">R3</text>
<text x="163.4" y="136.1" transform="rotate(-90 163.4 136.1)">10K</text>
<text x="218.9" y="134.2">RD1</text>
<text x="218.9" y="136.8">RD2</text>
<text x="237" y="134.2">RF6</text>
<text x="237" y="136.8">RF5</text>
<text x="156.2" y="143.1">C4</text>
<text x="218.9" y="139.3">RD3</text>
<text x="218.9" y="141.8">GND</text>
<text x="236.7" y="141.8">GND</text>
<text x="237" y="139.3">RF4</text>
<text x="156.2" y="145.6">0.10uf</text>
<text x="205.7" y="145.6">GNDREF</text>
<text x="218.9" y="144.4">RF0</text>
<text x="218.9" y="146.9">RF1</text>
<text x="218.9" y="149.5">RF2</text>
<text x="236.8" y="146.9">RC0</text>
<text x="236.8" y="149.5">RC1</text>
<text x="237" y="144.4">RE1</text>
<text x="246.4" y="146.9">GNDREF</text>
<text x="148.6" y="155.8">GNDREF</text>
<text x="218.9" y="152">RF3</text>
<text x="236.8" y="152">RC0</text>
<text x="31.7" y="163.4">8PC1</text>
<text x="33.7" y="166">~</text>
<text x="67.3" y="162.2">8PC2</text>
<text x="69.3" y="164.7">~</text>
<text x="15.3" y="177.4">GNDREF</text>
<text x="53.4" y="176.1">GNDREF 6</text>
</g>
<g font-size="1.8" fill="#0f0f0f">
<text x="247.6" y="23.8">MIC_OUT2</text>
<text x="252.7" y="28.9">MIC_OUT1</text>
<text x="115.1" y="36.5">Red</text>
<text x="119.7" y="36.5">LED</text>
<text x="73.7" y="45.4">9V+</text>
<text x="78.7" y="45.4">main</text>
<text x="15.8" y="83.5">9V+</text>
<text x="20.8" y="83.5">main</text>
<text x="158.7" y="79.7">Open</text>
<text x="164.6" y="79.7">button</text>
<text x="205.8" y="105.1">CRT_INT</text>
<text x="206" y="102.5">MIC_INT</text>
<text x="206" y="107.6">EXT_pin</text>
<text x="254" y="112.7">MIC_OUT2</text>
<text x="254" y="115.2">MIC_OUT1</text>
<text x="252.7" y="125.4">Red</text>
<text x="257.4" y="125.4">LED</text>
<text x="160" y="129.2">close</text>
<text x="166.2" y="129.2">button</text>
<text x="196" y="130.5">close</text>
<text x="196.3" y="127.9">Open</text>
<text x="202.2" y="127.9">button</text>
<text x="202.2" y="130.5">button</text>
<text x="45.7" y="177.5">EXT_pin</text>
<text x="81.3" y="176.2">CRT_INT</text>
<text x="45.7" y="181.3">MIC_INT</text>
</g>
<g font-size="1.8" fill="#a90000">
<text x="205" y="29">1</text>
<text x="220.9" y="29">12</text>
<text x="205" y="31.5">2</text>
<text x="205" y="34">3</text>
<text x="220.9" y="31.5">11</text>
<text x="220.9" y="34">10</text>
<text x="205" y="40.4">4</text>
<text x="221.5" y="40.4">9</text>
<text x="258.4" y="36.6">2</text>
<text x="258.4" y="37.8">1</text>
<text x="38.7" y="45.5">1</text>
<text x="205" y="42.9">5</text>
<text x="205" y="45.5">6</text>
<text x="221.5" y="42.9">8</text>
<text x="221.5" y="45.5">7</text>
<text x="38.7" y="48">3</text>
<text x="38.7" y="50.5">2</text>
<text x="216.5" y="82.3">1</text>
<text x="241.3" y="82.3">56</text>
<text x="216.5" y="84.8">2</text>
<text x="216.5" y="87.4">3</text>
<text x="216.5" y="89.9">4</text>
<text x="241.3" y="84.8">55</text>
<text x="241.3" y="87.4">54</text>
<text x="241.3" y="89.9">53</text>
<text x="216.5" y="92.5">5</text>
<text x="216.5" y="95">6</text>
<text x="241.3" y="92.5">52</text>
<text x="241.3" y="95">51</text>
<text x="216.5" y="97.5">7</text>
<text x="216.5" y="100.1">8</text>
<text x="241.3" y="97.5">50</text>
<text x="241.3" y="100.1">49</text>
<text x="215.9" y="105.2">10</text>
<text x="215.9" y="107.7">11</text>
<text x="216.5" y="102.6">9</text>
<text x="241.3" y="102.6">48</text>
<text x="241.3" y="105.2">47</text>
<text x="241.3" y="107.7">46</text>
<text x="215.9" y="110.2">12</text>
<text x="215.9" y="112.8">13</text>
<text x="241.3" y="110.2">45</text>
<text x="241.3" y="112.8">44</text>
<text x="215.9" y="115.3">14</text>
<text x="215.9" y="117.9">15</text>
<text x="241.3" y="115.3">43</text>
<text x="241.3" y="117.9">42</text>
<text x="215.9" y="120.4">16</text>
<text x="215.9" y="122.9">17</text>
<text x="215.9" y="125.5">18</text>
<text x="241.3" y="120.4">41</text>
<text x="241.3" y="122.9">40</text>
<text x="241.3" y="125.5">39</text>
<text x="215.9" y="128">19</text>
<text x="215.9" y="130.6">20</text>
<text x="241.3" y="128">38</text>
<text x="241.3" y="130.6">37</text>
<text x="215.9" y="133.1">21</text>
<text x="215.9" y="135.6">22</text>
<text x="241.3" y="133.1">36</text>
<text x="241.3" y="135.6">35</text>
<text x="215.9" y="138.2">23</text>
<text x="215.9" y="140.7">24</text>
<text x="215.9" y="143.3">25</text>
<text x="241.3" y="138.2">34</text>
<text x="241.3" y="140.7">33</text>
<text x="241.3" y="143.3">32</text>
<text x="215.9" y="145.8">26</text>
<text x="215.9" y="148.3">27</text>
<text x="241.3" y="145.8">31</text>
<text x="241.3" y="148.3">30</text>
<text x="215.9" y="150.9">28</text>
<text x="241.3" y="150.9">29</text>
<text x="26" y="169.9">8</text>
<text x="26" y="173.7">7</text>
<text x="41.2" y="169.9">4</text>
<text x="41.2" y="173.7">3</text>
<text x="61.5" y="168.7">8</text>
<text x="61.5" y="172.5">7</text>
<text x="76.8" y="168.7">4</text>
<text x="76.8" y="172.5">3</text>
<text x="26" y="177.5">6</text>
<text x="41.2" y="177.5">2</text>
<text x="76.8" y="176.3">2</text>
<text x="26" y="181.4">5</text>
<text x="41.2" y="181.4">1</text>
<text x="61.5" y="180.1">5</text>
<text x="76.8" y="180.1">1</text>
</g>
<g font-size="1.4" fill="#a90000">
<text x="130.6" y="65.4" transform="rotate(-90 130.6 65.4)">2</text>
<text x="140.7" y="65.4" transform="rotate(-90 140.7 65.4)">4</text>
<text x="38.8" y="83.6">3</text>
<text x="38.8" y="86.1">1</text>
<text x="74.3" y="86.1">2</text>
<text x="130.6" y="85.7" transform="rotate(-90 130.6 85.7)">1</text>
<text x="140.7" y="85.7" transform="rotate(-90 140.7 85.7)">3</text>
<text x="131.8" y="114.9" transform="rotate(-90 131.8 114.9)">2</text>
<text x="142" y="114.9" transform="rotate(-90 142 114.9)">4</text>
<text x="131.8" y="135.2" transform="rotate(-90 131.8 135.2)">1</text>
<text x="142" y="135.2" transform="rotate(-90 142 135.2)">3</text>
</g>
<g font-size="1.4" fill="#006464">
<text x="42.9" y="84.6">VIN</text>
<text x="42.9" y="87.1">ADJ/GND</text>
<text x="67.3" y="87.1">VOUT</text>
</g>
<g font-size="1.1" fill="#a90000">
<text x="204.4" y="37.8">GND</text>
<text x="221.2" y="37.8">FIN</text>
</g>
<g font-size="1.1" fill="#0000c2">
<text x="101" y="47.9">The</text>
<text x="103.8" y="47.9">RED</text>
<text x="106.9" y="47.9">LED</text>
<text x="109.9" y="47.9">wil</text>
<text x="112.3" y="47.9">turn</text>
<text x="115.5" y="47.9">on</text>
<text x="117.8" y="47.9">or</text>
<text x="119.8" y="47.9">off</text>
<text x="122.2" y="47.9">depending</text>
<text x="128.9" y="47.9">on</text>
<text x="131.2" y="47.9">the</text>
<text x="133.9" y="47.9">current</text>
<text x="138.8" y="47.9">from</text>
<text x="142.3" y="47.9">the</text>
<text x="145" y="47.9">spark</text>
<text x="178.5" y="61.8">The</text>
<text x="181.3" y="61.8">RED</text>
<text x="184.4" y="61.8">LED</text>
<text x="187.3" y="61.8">wil</text>
<text x="189.8" y="61.8">turn</text>
<text x="193" y="61.8">on</text>
<text x="195.2" y="61.8">or</text>
<text x="197.3" y="61.8">off</text>
<text x="199.7" y="61.8">depending</text>
<text x="206.4" y="61.8">on</text>
<text x="208.7" y="61.8">the</text>
<text x="211.3" y="61.8">current</text>
<text x="216.3" y="61.8">from</text>
<text x="219.8" y="61.8">the</text>
<text x="222.4" y="61.8">spark</text>
<text x="65.5" y="136.8">Voltage</text>
<text x="70.6" y="136.8">input</text>
<text x="74.4" y="136.8">and</text>
<text x="77.3" y="136.8">regulated</text>
<text x="83.6" y="136.8">into</text>
<text x="52.9" y="154.5">MICROPHONE</text>
<text x="61.2" y="154.5">AND</text>
<text x="64.3" y="154.5">CURRENT</text>
<text x="70.3" y="154.5">SIGNALS</text>
<text x="75.9" y="154.5">INPUT</text>
<text x="80.1" y="154.5">VIA</text>
<text x="82.6" y="154.5">8</text>
<text x="84.2" y="154.5">PIN</text>
<text x="87" y="154.5">CONNECTORS</text>
<text x="115.3" y="164.7">Debugging</text>
<text x="122.1" y="164.7">buttons</text>
<text x="127.3" y="164.7">for</text>
<text x="129.8" y="164.7">Solonoid</text>
<text x="192.2" y="164.2">Connections</text>
<text x="200" y="164.2">from</text>
<text x="203.5" y="164.2">PIC</text>
<text x="206.3" y="164.2">to</text>
<text x="208.3" y="164.2">the</text>
<text x="210.9" y="164.2">whole</text>
<text x="215.1" y="164.2">board</text>
</g>
<g font-size=".4" fill="#006464">
<text x="207.5" y="29.6">REVERSEB</text>
<text x="217.8" y="29.6">REVERSEB</text>
<text x="207.5" y="32.1">FWD</text>
<text x="207.5" y="34.7">OUT2B</text>
<text x="218.7" y="34.7">OUT2A</text>
<text x="219.2" y="32.1">FWD</text>
<text x="207.5" y="38.5">GND</text>
<text x="207.5" y="41">OUT1B</text>
<text x="218.7" y="41">OUT1A</text>
<text x="219.1" y="38.5">GND</text>
<text x="207.5" y="43.6">PVCCB</text>
<text x="207.5" y="46.1">VCC</text>
<text x="218.6" y="43.6">PVCCA</text>
<text x="219.2" y="46.1">D1A</text>
</g>
</svg>
